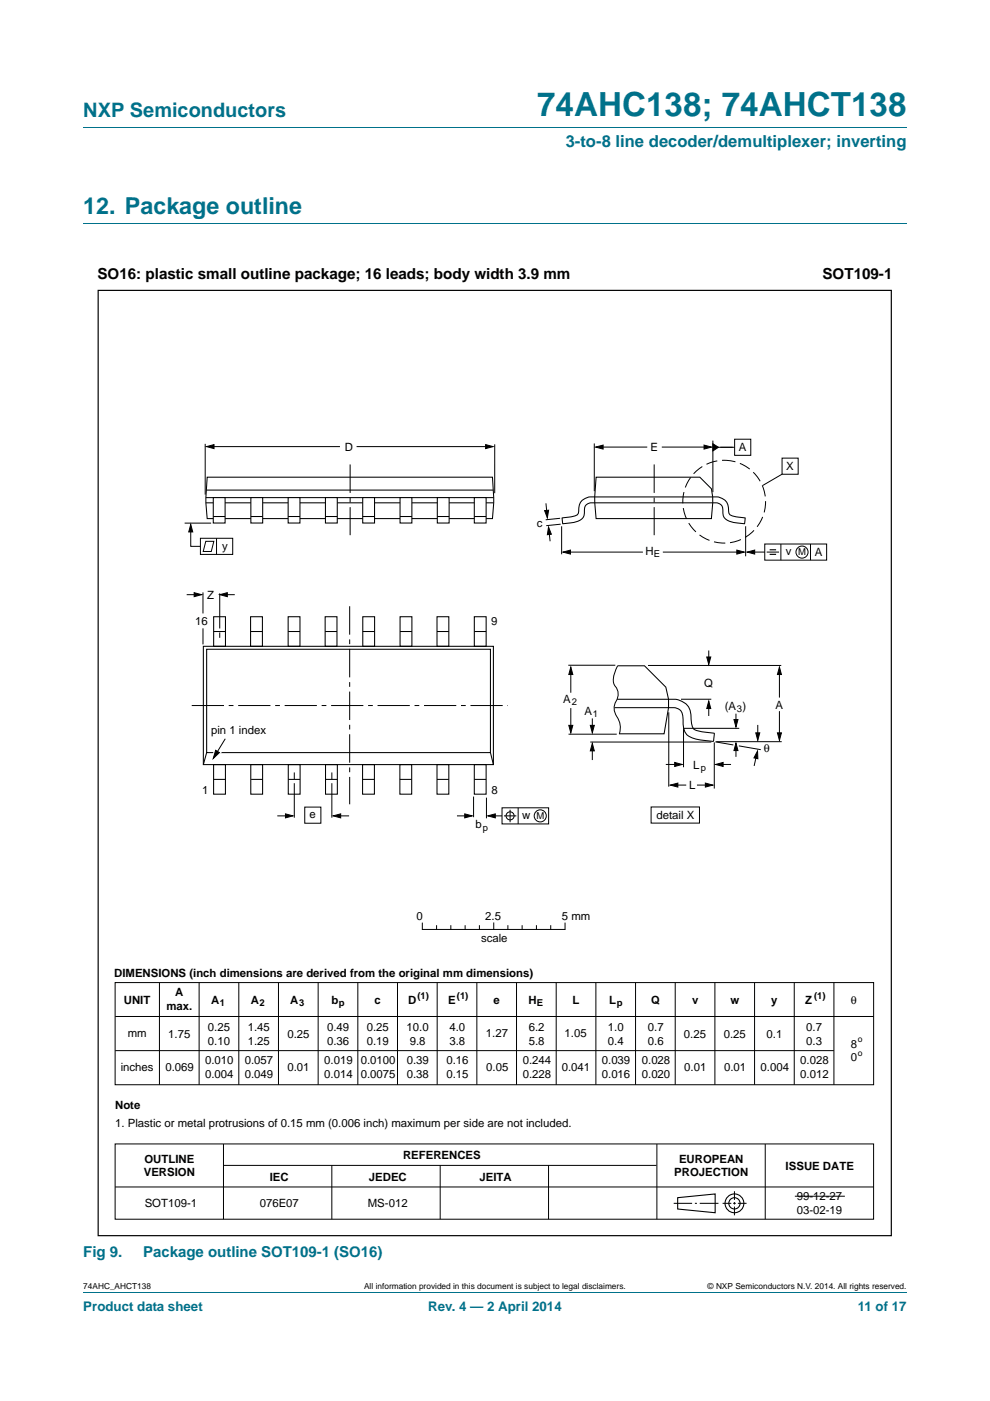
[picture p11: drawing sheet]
<svg xmlns="http://www.w3.org/2000/svg" width="210mm" height="297mm" viewBox="0 0 210 297" stroke-linecap="round" stroke-linejoin="round" font-family="sans-serif">
<path d="M17.7 27h174.6M17.7 47.4h174.6M17.7 273.9h174.6" fill="none" stroke="#00718a" stroke-width=".21"/>
<path d="M43.7 106.6h61z" fill="#fff" stroke="#000" stroke-width=".22"/>
<g fill="none" stroke="#000" stroke-width=".21">
<path d="M43.5 94.1v10.8M44.8 94.7h27.3M75.6 94.7h28.1M104.9 94.2v10.4M126 94v10.1M127 94.8h10.3M140.4 94.8h9.7M151.2 93.4v10.9M151.8 94.8h4M155.8 93.1h3.4v3.4h-3.4zM165.9 97.1h3.4v3.5h-3.4zM115.8 106.7l.2 2.5"/>
<path d="M116.4 112.3l.3 2.5M118.8 109.9l-3.1 .3M118.9 111.1l-3 .4M119.1 111.6v5.9M120.2 117.1h16.2M140.6 117.1h16.3M158.2 111.6v6.3M159.4 117.1h2.8M162.2 115.3h13.1v3.5h-13.1zM162.6 117.1h2.6M165.6 115.3v3.5M165.9 100.5l-4.2 2.5"/>
<path d="M171.9 115.3v3.5M39.6 126.1h2.6M43.1 125.6v4.5M46.6 125.8v7.4M46.6 134.1v1.1M47.2 126.1h2.6M150.3 137.9v2.3M120.5 141h10M120.6 155.7h10.2M121.1 141.9v5M121.1 150.1v4.5M125.2 157.3h25.7"/>
<path d="M125.6 158.6v2.5M125.6 152.3v2.6M131 141.2a4.9 4.9 0 0 0-.7 4 3 3 0 0 1 .1 4 3.5 3.5 0 0 0 .8 3.3 4 4 0 0 1 .2 3.1M137.4 141.1h28.3M141.8 151v15.8M144.4 148.3h6.5M145 154.4v8.3M145 154.4h11.8M150.3 149.3v2.5M151.5 157.4v9.8M151.7 157.3l3.8 .6M151.9 157.3h13.9"/>
<path d="M156.1 151.3v1.9M156.1 158.6v1.9M156.7 158.1l4.7 .8M160.5 159.8l-.5 2.6M160.7 153.7v2.6M165.3 142.3v5.6M165.3 150.8v5.2M58.8 173h2.6M62.4 163.8v1.4M62.4 166.1v7.3M64.6 171.1h3.5v3.4h-3.5zM70.4 163.8v1.4"/>
<path d="M70.4 166.1v7.3M71.5 173h2.5M96.9 173h2.6M100.4 168.9v4.4M103.2 169.1v4.4M104.3 173h2.2M106.5 171.3h9.9v3.4h-9.9zM106.9 173h2.6M108.2 171.7v2.6M109.9 171.3v3.4M138.1 171.1h10.3v3.4h-10.3zM141.2 162.1h2.3"/>
<path d="M143 166.5h2.6M147.8 166.5h2.6M152.7 162.1h2.4"/>
<circle cx="170.1" cy="117.1" r="1.28"/>
<circle cx="108.2" cy="173" r=".86"/>
<circle cx="114.6" cy="173" r="1.28"/>
</g>
<g fill="#000" stroke="#000" stroke-width=".21">
<path d="M43.8 94.7l1.6-.4v.8zM103 94.3l1.6 .4-1.6 .4zM126.3 94.8l1.6-.4v.8zM149.3 94.4l1.6 .4-1.6 .4zM151.2 94.1l1.2 .7-1.2 .8zM115.5 108.3l.9-.1-.3 1.6zM116.3 111.7l.6 1.6-.8 .1zM119.4 117.1l1.6-.5v.9zM156.3 116.6l1.6 .5-1.6 .4zM158.5 117.1l1.6-.5v.9zM41.2 125.7l1.6 .4-1.6 .4zM46.6 126.1l1.6-.4v.8z"/>
<path d="M149.9 139.3h.9l-.5 1.6zM121.1 141.4l.4 1.6h-.9zM120.6 153.8h.9l-.4 1.6zM125.6 157.6l.5 1.6h-.9zM125.2 153.8h.9l-.5 1.6zM150.3 148.6l.5 1.6h-.9zM156.1 157.5l.4 1.6h-.8zM155.7 152.6h.8l-.4 1.6zM160.3 155.4h.8l-.4 1.6zM165.3 141.4l.4 1.6h-.8zM164.9 155.4h.8l-.4 1.6zM60.5 172.6l1.6 .4-1.6 .4z"/>
<path d="M70.7 173l1.6-.4v.8zM98.6 172.6l1.6 .4-1.6 .4zM103.5 173l1.6-.4v.8zM143.1 161.7l1.6 .4-1.6 .4zM142.2 166.5l1.6-.5v.9zM149.6 166l1.6 .5-1.6 .4zM151.8 162.1l1.6-.4v.8zM160.7 159.2v1.7l-.8-.2z"/>
</g>
<path d="M163.2 116.6h1.4M163.2 117.5h1.4" fill="none" stroke="#000" stroke-width=".24"/>
<path d="M40.7 149.6h67" fill="none" stroke="#000" stroke-width=".21" stroke-dasharray="6.8 1 1 1" stroke-linecap="butt"/>
<path d="M74.3 98.5v15M138.8 98.5v15M74.2 128.5v42" fill="none" stroke="#000" stroke-width=".21" stroke-dasharray="6 1 1 1" stroke-linecap="butt"/>
<circle cx="153.6" cy="106.4" r="8.8" fill="none" stroke="#000" stroke-width=".21" stroke-dasharray="2.4 1" stroke-linecap="butt"/>
<g fill="none" stroke="#000" stroke-width=".22">
<path d="M43.7 105.5h61M43.8 103.9h60.8M43.9 101.2h60.6l.2 4.3-.2 4.5h-60.6l-.2-3.4zM126.1 106.6a1.7 1.7 0 0 0-2.1 1.9 2.03 2.03 0 0 1-1.9 2.2l-2.7 .3-.2-1.1 .5-.1a4.7 4.7 0 0 0 2.9-.8l.2-1a2.8 2.8 0 0 1 3.4-2.6h24.9a2.87 2.87 0 0 1 3.4 2.1 2.17 2.17 0 0 0 .3 1.6l.9 .4 2.3 .3-.1 1.2h-.2a5.5 5.5 0 0 1-4.1-1.3l-.3-1.2a1.67 1.67 0 0 0-2.1-1.9M126.4 101.2h22l2.5 2.4 .3 1.7v1.3l-.3 3.4h-24.5l-.3-4.6zM43.1 137h61.6v25.1h-61.6zM43.8 137.7h60.2v21.9h-60.2zM45.3 130.8h2.5v6.2h-2.5zM45.3 133.9h2.5M53.1 130.8h2.6v6.2h-2.6zM53.1 133.9h2.6M61.1 130.8h2.5v6.2h-2.5z"/>
<path d="M61.1 133.9h2.5M69 130.8h2.5v6.2h-2.5zM69 133.9h2.5M76.9 130.8h2.6v6.2h-2.6zM76.9 133.9h2.6M84.9 130.8h2.5v6.2h-2.5zM84.9 133.9h2.5M92.7 130.8h2.5v6.2h-2.5zM92.7 133.9h2.5M100.6 130.8h2.5v6.2h-2.5zM100.6 133.9h2.5M43.8 159.6l-.7 2.5"/>
<path d="M104 159.6l.7 2.5M130.9 148.3h10.9a4.1 4.1 0 0 1 4.6 2.4l.3 2.6a1.69 1.69 0 0 0 1.8 1.8l3 .4-.1 1.6a11.9 11.9 0 0 1-5.5-1.1 3.5 3.5 0 0 1-1-3 2.51 2.51 0 0 0-1-2.7l-.7-.2-1.5-.1M131 141.2h5.7l4.5 4.5 .6 2.6v1.7l-.9 5.6h-9.6M45.3 162.1h2.5v6.3h-2.5zM45.3 165.2h2.5M53.2 162.1h2.5v6.3h-2.5zM53.3 165.2h2.5M61.1 162.1h2.6v6.3h-2.6zM61.1 165.2h2.6M69 162.1h2.6v6.3h-2.6zM69 165.2h2.6M76.9 162.1h2.5v6.3h-2.5z"/>
<path d="M76.9 165.2h2.5M84.8 162.1h2.5v6.3h-2.5zM84.8 165.2h2.5M92.7 162.1h2.5v6.3h-2.5zM92.7 165.2h2.5M100.6 162.1h2.5v6.3h-2.5zM100.6 165.2h2.5"/>
</g>
<path d="M69 105.5h2.5v5.4h-2.5z" fill="#fff" stroke="#000" stroke-width=".22"/>
<path d="M69 109.5h2.5" fill="none" stroke="#000" stroke-width=".22"/>
<path d="M61.1 105.5h2.5v5.4h-2.5z" fill="#fff" stroke="#000" stroke-width=".22"/>
<path d="M61.1 109.5h2.5" fill="none" stroke="#000" stroke-width=".22"/>
<path d="M53.2 105.5h2.5v5.4h-2.5z" fill="#fff" stroke="#000" stroke-width=".22"/>
<path d="M53.2 109.5h2.5" fill="none" stroke="#000" stroke-width=".22"/>
<path d="M45.2 105.5h2.5v5.4h-2.5z" fill="#fff" stroke="#000" stroke-width=".22"/>
<path d="M45.2 109.5h2.5" fill="none" stroke="#000" stroke-width=".22"/>
<g fill="#fff" stroke="#000" stroke-width=".22">
<path d="M92.8 105.5h2.5v5.4h-2.5z"/>
<path d="M76.9 105.5h2.5v5.4h-2.5z"/>
<path d="M84.9 105.5h2.5v5.4h-2.5z"/>
</g>
<path d="M84.9 109.5h2.5" fill="none" stroke="#000" stroke-width=".22"/>
<path d="M100.6 105.5h2.5v5.4h-2.5z" fill="#fff" stroke="#000" stroke-width=".22"/>
<path d="M76.9 109.5h2.5M92.8 109.5h2.5M100.6 109.5h2.5" fill="none" stroke="#000" stroke-width=".22"/>
<path d="M40.5 111.2l.4 1.6h-.9z" fill="#000" stroke="#000" stroke-width=".21"/>
<path d="M39.2 110.9h5.6M40.5 111.8v4h2M42.5 114.1h6.9v3.4h-6.9zM43.6 114.8h1.8l-.6 2.1h-1.7zM45.9 114.1v3.4" fill="none" stroke="#000" stroke-width=".21"/>
<path d="M45.4 158.6l1.7 .9-2.1 1.8z" fill="#fff"/>
<g fill="none" stroke="#000" stroke-width=".21">
<path d="M43.1 133.2v3.4M47.8 156.6l-2.6 4.2M89.6 195.7v1.4M89.6 197.1h30.2M92.6 196.3v.8M95.6 196.3v.8M98.7 196.3v.8M101.7 196.3v.8M104.7 195.7v1.3M107.7 196.3v.8M110.7 196.3v.8M113.8 196.3v.8"/>
<path d="M116.8 196.3v.8M119.8 195.7v1.4M24.4 208.3h160.9v21.7h-160.9zM24.4 215.5h160.9M33.8 208.3v21.7M42.2 208.3v21.7M50.7 208.3v21.7M59.1 208.3v21.7M67.5 208.3v21.7M75.9 208.3v21.7M84.3 208.3v21.7M92.7 208.3v21.7"/>
<path d="M101.1 208.3v21.7M109.6 208.3v21.7M118 208.3v21.7M126.4 208.3v21.7M134.8 208.3v21.7M143.2 208.3v21.7M151.6 208.3v21.7M160 208.3v21.7M168.5 208.3v21.7M176.9 208.3v21.7M24.4 222.8h152.5M24.4 242.5h160.9v16h-160.9z"/>
<path d="M24.4 251.7h160.9M47.4 242.6v15.9M47.4 247.1h91.8M70.4 247.1v11.4M93.4 247.1v11.4M116.3 247.1v11.4M139.3 242.6v15.9M142.9 255.1h3.9M147.4 255.1h.4M148.4 255.1h4M153.3 255.1h1.8M155.5 255.1h.6"/>
<path d="M155.8 252.6v1.8M155.8 254.9v.5M155.8 255.8v1.9M156.5 255.1h1.8M162.3 242.6v15.9M168.6 253.6h10.6"/>
</g>
<path d="M45.7 159.1l.8 .5-1.3 1.2z" fill="#000" stroke="#000" stroke-width=".21"/>
<g fill="none" stroke="#000" stroke-width=".23">
<path d="M143.7 253.9l8-.8v4l-8-.8z"/>
<circle cx="155.8" cy="255.1" r="1.99"/>
<circle cx="155.8" cy="255.1" r="1.2"/>
</g>
<g fill="#fff" stroke="#000" stroke-width=".22">
<path d="M126.1 106.6h25.1z"/>
<path d="M130.3 150h11.4z"/>
</g>
<path d="M20.8 61.6h168.2v200.4h-168.2z" fill="none" stroke="#000" stroke-width=".25"/>
<text font-size="7" fill="#00718a" x="113.9" y="24.6">74AHC138; 74AHCT138</text>
<text font-size="4.9" fill="#00718a" x="17.7" y="45.4">12. Package outline</text>
<text font-size="4.2" fill="#00718a" x="17.7" y="24.9">NXP Semiconductors</text>
<text font-size="3.5" fill="#00718a" x="120" y="31.1">3-to-8 line decoder/demultiplexer; inverting</text>
<g font-size="3.2">
<text x="20.7" y="59.2">SO16: plastic small outline package; 16 leads; body width 3.9 mm</text>
<text x="174.5" y="59.3">SOT109-1</text>
</g>
<g font-size="3.2" fill="#00718a">
<text x="17.7" y="266.5">Fig 9.</text>
<text x="30.4" y="266.5">Package outline SOT109-1 (SO16)</text>
</g>
<g font-size="2.8" fill="#00718a">
<text x="17.7" y="277.9">Product data sheet</text>
<text x="90.8" y="277.9">Rev. 4 — 2 April 2014</text>
<text x="182" y="277.9">11 of 17</text>
</g>
<g font-size="2.4">
<text x="73.1" y="95.5">D</text>
<text x="138" y="95.7">E</text>
<text x="156.7" y="95.7">A</text>
<text x="166.8" y="99.7">X</text>
<text x="113.9" y="111.7">c</text>
<text x="47.1" y="116.6">y</text>
<text x="136.9" y="117.7">H</text>
<text x="166.7" y="117.8">v</text>
<text x="172.8" y="117.9">A</text>
<text x="43.9" y="126.9">Z</text>
<text x="41.4" y="132.4">16</text>
<text x="104.2" y="132.5">9</text>
<text x="119.5" y="149">A</text>
<text x="149.4" y="145.6">Q</text>
<text x="44.8" y="155.6">pin 1 index</text>
<text x="123.9" y="151.6">A</text>
<text x="153.7" y="150.6">(A )</text>
<text x="164.5" y="150.3">A</text>
<text x="162" y="159.5">θ</text>
<text x="146.2" y="167.4">L</text>
<text x="147" y="163.1">L</text>
<text x="42.8" y="168.3">1</text>
<text x="65.7" y="173.5">e</text>
<text x="104.2" y="168.3">8</text>
<text x="110.8" y="173.7">w</text>
<text x="139.2" y="173.7">detail X</text>
<text x="100.9" y="175.6">b</text>
<text x="88.3" y="195">0</text>
<text x="102.9" y="195">2.5</text>
<text x="119.2" y="195">5 mm</text>
<text x="102" y="199.7">scale</text>
<text x="24.2" y="207.2">DIMENSIONS (inch dimensions are derived from the original mm dimensions)</text>
<text x="26.3" y="212.8">UNIT</text>
<text x="35.3" y="214.1">max.</text>
<text x="37.2" y="211.1">A</text>
<text x="44.8" y="212.8">A</text>
<text x="53.2" y="212.8">A</text>
<text x="61.6" y="212.8">A</text>
<text x="70.3" y="212.8">b</text>
<text x="79.5" y="212.8">c</text>
<text x="86.6" y="212.8">D</text>
<text x="95.1" y="212.8">E</text>
<text x="104.7" y="212.8">e</text>
<text x="112.1" y="212.8">H</text>
<text x="121.5" y="212.8">L</text>
<text x="129.2" y="212.8">L</text>
<text x="138.1" y="212.8">Q</text>
<text x="146.8" y="212.8">v</text>
<text x="154.9" y="212.8">w</text>
<text x="163.6" y="212.8">y</text>
<text x="170.8" y="212.8">Z</text>
<text x="180.5" y="212.8">θ</text>
<text x="27.1" y="219.8">mm</text>
<text x="35.7" y="220">1.75</text>
<text x="44.1" y="218.5">0.25</text>
<text x="44.1" y="221.5">0.10</text>
<text x="52.5" y="218.5">1.45</text>
<text x="52.5" y="221.5">1.25</text>
<text x="61" y="220">0.25</text>
<text x="69.4" y="218.5">0.49</text>
<text x="69.4" y="221.5">0.36</text>
<text x="77.8" y="218.5">0.25</text>
<text x="77.8" y="221.5">0.19</text>
<text x="86.2" y="218.5">10.0</text>
<text x="86.9" y="221.5">9.8</text>
<text x="95.3" y="218.5">4.0</text>
<text x="95.3" y="221.5">3.8</text>
<text x="103.1" y="219.9">1.27</text>
<text x="112.2" y="218.5">6.2</text>
<text x="112.2" y="221.5">5.8</text>
<text x="119.7" y="219.9">1.05</text>
<text x="128.9" y="218.5">1.0</text>
<text x="128.9" y="221.5">0.4</text>
<text x="137.4" y="218.5">0.7</text>
<text x="137.4" y="221.5">0.6</text>
<text x="145.1" y="220">0.25</text>
<text x="153.5" y="220">0.25</text>
<text x="162.6" y="220">0.1</text>
<text x="171" y="218.5">0.7</text>
<text x="171" y="221.5">0.3</text>
<text x="25.6" y="227">inches</text>
<text x="35.1" y="227.1">0.069</text>
<text x="43.5" y="225.7">0.010</text>
<text x="51.9" y="225.7">0.057</text>
<text x="61" y="227.2">0.01</text>
<text x="68.8" y="225.7">0.019</text>
<text x="76.5" y="225.6">0.0100</text>
<text x="86.3" y="225.7">0.39</text>
<text x="94.7" y="225.7">0.16</text>
<text x="103.1" y="227.1">0.05</text>
<text x="110.9" y="225.7">0.244</text>
<text x="119.1" y="227.1">0.041</text>
<text x="127.7" y="225.7">0.039</text>
<text x="136.1" y="225.7">0.028</text>
<text x="145.1" y="227.1">0.01</text>
<text x="153.6" y="227.1">0.01</text>
<text x="161.3" y="227.1">0.004</text>
<text x="169.7" y="225.7">0.028</text>
<text x="180.4" y="222.1">8</text>
<text x="180.4" y="225">0</text>
<text x="43.5" y="228.6">0.004</text>
<text x="51.9" y="228.6">0.049</text>
<text x="68.8" y="228.6">0.014</text>
<text x="76.5" y="228.6">0.0075</text>
<text x="86.3" y="228.6">0.38</text>
<text x="94.7" y="228.6">0.15</text>
<text x="110.9" y="228.6">0.228</text>
<text x="127.7" y="228.6">0.016</text>
<text x="136.1" y="228.6">0.020</text>
<text x="169.7" y="228.6">0.012</text>
<text x="24.4" y="235.2">Note</text>
<text x="24.4" y="238.8">1. Plastic or metal protrusions of 0.15 mm (0.006 inch) maximum per side are not included.</text>
<text x="85.5" y="245.8">REFERENCES</text>
<text x="30.5" y="249.4">VERSION</text>
<text x="30.6" y="246.5">OUTLINE</text>
<text x="57.2" y="250.4">IEC</text>
<text x="78.2" y="250.4">JEDEC</text>
<text x="101.7" y="250.4">JEITA</text>
<text x="143" y="249.4">PROJECTION</text>
<text x="144" y="246.5">EUROPEAN</text>
<text x="166.6" y="248">ISSUE DATE</text>
<text x="30.7" y="256">SOT109-1</text>
<text x="55.1" y="256">076E07</text>
<text x="78" y="256">MS-012</text>
<text x="169" y="254.4">99-12-27</text>
<text x="169" y="257.4">03-02-19</text>
</g>
<g font-size="2">
<text x="138.7" y="118.1">E</text>
<text x="169.3" y="117.8">M</text>
<text x="121.3" y="149.5">2</text>
<text x="125.8" y="152.1">1</text>
<text x="156.3" y="151">3</text>
<text x="148.6" y="163.6">p</text>
<text x="113.8" y="173.7">M</text>
<text x="102.4" y="176.1">p</text>
<text x="46.7" y="213.3">1</text>
<text x="55.1" y="213.3">2</text>
<text x="63.5" y="213.3">3</text>
<text x="71.9" y="213.3">p</text>
<text x="88.5" y="211.9">(1)</text>
<text x="96.9" y="211.9">(1)</text>
<text x="113.9" y="213.3">E</text>
<text x="130.8" y="213.3">p</text>
<text x="172.7" y="211.9">(1)</text>
</g>
<g font-size="1.8">
<text x="181.9" y="220.9">o</text>
<text x="181.9" y="223.8">o</text>
<text x="17.7" y="273.3">74AHC_AHCT138</text>
<text x="77.2" y="273.3">All information provided in this document is subject to legal disclaimers.</text>
<text x="150.1" y="273.3">© NXP Semiconductors N.V. 2014. All rights reserved.</text>
</g>
</svg>
